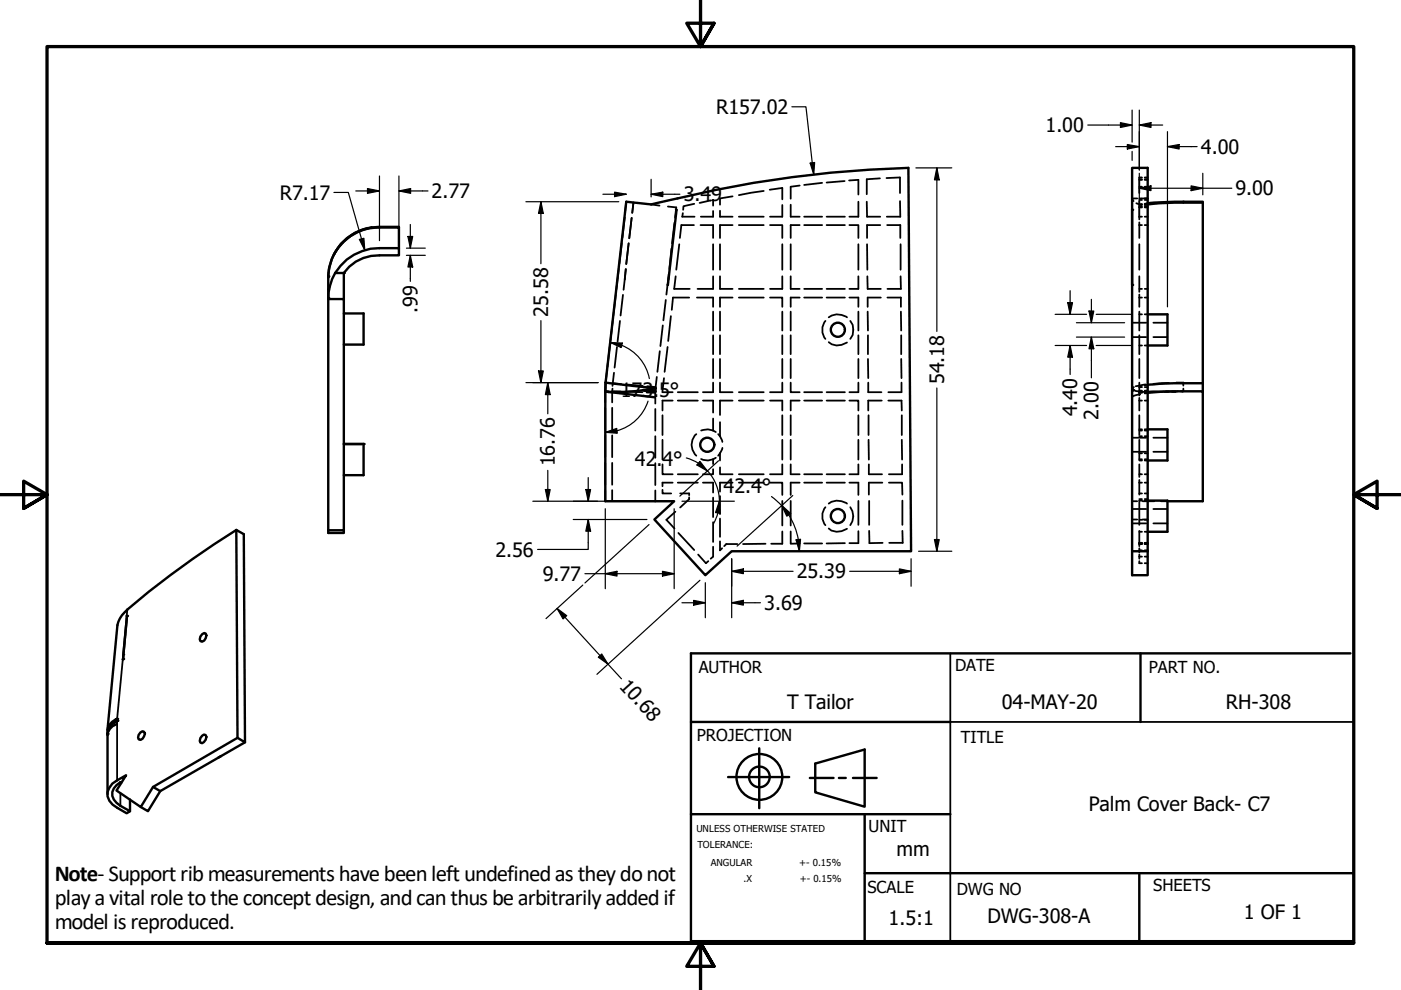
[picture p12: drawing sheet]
<svg xmlns="http://www.w3.org/2000/svg" width="297mm" height="210mm" viewBox="0 0 297 210" stroke-linecap="round" stroke-linejoin="round" font-family="sans-serif">
<!-- layer: Hidden (ANSI) -->
<g fill="none" stroke="#000" stroke-width=".38">
<path d="M169.5 39.3l-1.9 .3v2.5M174.3 38.8l-3.8 .4M179.1 38.4l-3.8 .3M180 38.3l2-.2v3.1M186.6 37.8l-2.8 .2v3.2M188 37.8l2.8-.2v3.3M241.6 38.1h.5M241.6 39.6h.5M241.6 39.8h.5M241.6 38h.5M242.1 37.6h-.5v3.3M242.7 38.1h.6"/>
<path d="M242.7 39.6h.6M242.7 39.8h.6M242.7 37.6h.6M242.7 38h.6M131.2 57l-.5 4.4M131.8 51.5l-.5 4.4M132.5 46.1l-.5 4.4M132.5 59.2l-.3 2.2M132.7 57.1l-.2 2.1M132.8 42.8l-.3 2.2M133.3 51.6l-.5 4.4M133.9 46.2l-.5 4.3"/>
<path d="M134.3 43l-.3 2.1M138 43.3l1.8 .3M141.6 43.8l1.8 .2-.3 2.1M141.7 59.9l-.1 .5M141.8 58.7l-.1 .6M141.8 58.1l-.5 4.4M142.4 52.7l-.5 4.4M143 47.2l-.5 4.4M143.3 58.6l-.4 2.6h3.3M144 51.8l-.6 5.4M144.8 45.2l-.1 .7h2.6M147.1 47.7h-2.6l-.4 2.8"/>
<path d="M147.2 43.2l-2.3 .5-.1 .8M148.5 47.7h2.7v2.8M150.7 42.5l-2.4 .5M151 42.5l.2-.1v1.2M151.2 44.7v1.2h-2.6M151.2 51.8v5.4M151.2 58.6v2.6h-3.3M152.7 44.7v1.2h2.6M152.7 51.8v5.4M152.7 58.6v2.6h2.6M155.3 41.6l-2.6 .5v1.3M155.3 47.7h-2.6v2.8"/>
<path d="M156.7 47.7h5.2M156.7 45.9h5.2M161.9 40.5l-5.2 .9M163.2 40.2l2.7-.4v2.5M163.3 47.7h2.6v2.8M165.9 43.5v2.4h-2.6M165.9 51.8v5.4M165.9 58.6v2.6h-2.6M167.6 43.4v2.5h1.9M167.6 51.8v5.4M167.6 58.6v2.6h1.9M169.5 47.7h-1.9v2.8"/>
<path d="M170.5 47.7h3.8M170.5 45.9h3.8M175.3 47.7h3.8M175.3 45.9h3.8M180.1 47.7h1.9v2.8M182 42.8v3.1h-1.9M182 51.8v5.4M182 58.6v2.6h-1.9M183.8 42.8v3.1h2.8M183.8 51.8l.1 5.4M183.9 58.6l.1 2.6h2.8M186.6 47.7h-2.8v2.8"/>
<path d="M188.1 47.7h2.8v2.8M190.8 42.6l.1 3.3h-2.9M190.9 58.6l.1 2.6h-2.8M190.9 51.8v5.4M240.9 43.1l.7 .2M241.1 42.1h-1.1l.3 .5M241.6 58.6v2.6h.5M241.6 47.7h.5M241.6 45.9h.5M241.6 42.1h.5M241.6 42.4h.5M241.6 42.6v3.9"/>
<path d="M241.6 47.2v3.3M241.6 51.8v5.4M241.6 43.3h.5M241.6 43.7h.5M242.1 43.7l-.5 .3h.5M242.1 43.3h-.5M242.3 42.1h1M242.7 47.7h.6M242.7 45.9h.6M242.7 42.4h.6M242.7 43.3h.6l-.6 .2M242.7 44h.6"/>
<path d="M242.7 43.7h.6M243.3 43.1l-.6 .1M128.7 79l-.3 2.1M129.3 73.4l-.5 4.4M129.9 68l-.5 4.4M130.2 79l-.3 2.3M130.6 62.5l-.6 4.4M130.8 73.6l-.5 4.3M131.4 68l-.5 4.4M132.1 62.5l-.5 4.4M139.3 79.9l-.3 2.2M139.9 74.5l-.5 4.3"/>
<path d="M140.5 69l-.5 4.4M141.2 63.6l-.5 4.3M141.5 73.6l-.6 5.2M142.2 67l-.5 5.3M146.1 63.1h-3.4l-.3 2.6M147.8 63.1h3.4v2M151.2 66.1v4M151.2 71.1v4M151.2 76.1v4.1M152.7 66.1v4M152.7 71.1v4M152.7 76.1v4.1"/>
<path d="M155.3 63.1h-2.6v2M156.7 63.1h5.2M156.7 61.2h5.2M163.3 63.1h2.6v2M165.9 66.1v4M165.9 71.1v4M165.9 76.1v4.1M167.6 66.1v4M167.6 71.1v4M167.6 76.1v4.1M169.5 63.1h-1.9v2M170.5 63.1h3.8"/>
<path d="M170.5 61.2h3.8M175 68a2.97 2.97 0 0 0 0 3.9M175.3 63.1h3.8M175.3 61.2h3.8M175.7 72.6a3.1 3.1 0 0 0 3.9 0M175.7 67.3a3.2 3.2 0 0 1 3.9 0M180.1 63.1h1.9v2M180.3 68a3.2 3.2 0 0 1 0 3.9M182 66.1v4M182 71.1v4M182 76.1v4.1M184 66.1v4"/>
<path d="M184 76.1l.1 4.1M184 71.1v4M186.8 63.1h-2.8v2M188.2 63.1h2.8v2M191 66.1l.1 4M191.1 76.1v4.1M191.1 71.1v4M240 71.5h3M240 68.4h3M241.6 63.1h.5M241.6 61.2v.7M241.6 62.5v2.6"/>
<path d="M241.6 66.1v4M241.6 71.1v4M241.6 76.1v4.1M241.6 73.3h.5M241.6 66.6h.5M242.7 63.1h.6M242.7 61.2h.6M242.7 73.3h.6M242.7 66.6h.6M244.5 71.5h3M244.5 68.4h3M128.3 83v2.3"/>
<path d="M128.3 86.5v4.7M128.3 92.3v4.6M128.3 98.1v4.7M129.8 86.5v4.7M129.8 92.3v4.6M129.8 98.1v4.7M129.8 83h1.8M129.9 82.4l-.1 2.9M129.9 81.3v.5M129.9 81.3l1.9 .1M132.5 83l3.7 .2M132.7 81.5l3.6 .3"/>
<path d="M137.1 83.2l1.8 .1M137.2 81.9l1.8 .2M138.5 82.3h.1M138.8 82.3h.2M138.9 83.3v2.3M138.9 86.7v4.6M138.9 92.5v4.6M138.9 98.2v4.6M139 82.8l-.1 .5M139 82.1v.4M140.5 98.5v2.1h2.1M140.5 83v.2h2.1"/>
<path d="M140.5 88v4.2M140.5 93.3v4.1M140.8 80.2l-.3 2.7M142.6 84.9h-2.1v2.1M143.7 84.9h4.3M143.7 83.2h4.3M147.6 92a3.1 3.1 0 0 0 0 4.6M148.7 97.3l1.4 .3 1.1-.2M148.7 91.3l1.4-.3 1.1 .3M149 84.9h2.2v2.6M151.2 99.5v1.1h-2.2M151.2 81.1v2.1h-2.2"/>
<path d="M151.2 88.7v2.6M151.2 97.4v1M151.2 91.3l.6 .3M151.8 97.1l-.6 .3M152.3 92l.4 .5M152.7 99.1v1.5h2.6M152.7 92.5l.5 1.2M152.7 81.1v2.1h2.6M152.7 89.5v3M152.7 96.1v1.5M152.7 96.1l-.4 .5M153.2 95l-.5 1.1"/>
<path d="M155.3 84.9h-2.6v3.1M156.7 84.9h5.2M156.7 83.2h5.2M163.3 84.9h2.6v2.1M165.9 98.5v2.1h-2.6M165.9 81.1v2.1h-2.6M165.9 88v4.2M165.9 93.3v4.1M167.6 81.1v2.1h1.9M167.6 98.5v2.1h1.9M167.6 88v4.2M167.6 93.3v4.1"/>
<path d="M169.5 84.9h-1.9v2.1M170.5 84.9h3.8M170.5 83.2h3.8M175.3 84.9h3.8M175.3 83.2h3.8M180.1 84.9h1.9v2.1M182 98.5v2.1h-1.9M182 81.1v2.1h-1.9M182 88v4.2M182 93.3v4.1M184.1 81.1v2.1h2.8M184.1 93.3l.1 4.1"/>
<path d="M184.1 88v4.2M184.2 98.5v2.1h2.8M186.9 84.9h-2.8v2.1M188.3 84.9h2.8l.1 2.1M191.1 81.1v2.1h-2.8M191.2 93.3l.1 4.1M191.2 88v4.2M191.3 98.5v2.1h-2.8M240 82.3l.1 .2M240 95.8h3M240 92.8h3M240.1 82.9l-.1 .1"/>
<path d="M240.2 82.6l.2 .1M240.4 82.1l-.4 .2M240.4 82.7l.4 .2 2.2 .2M240.4 82.7l-.2 .1M241.6 98.5v2.1h.5M241.6 81.1v2.1h.5l-.5 .1M241.6 83.2v.1M241.6 84.9h.5M241.6 97.4h.5M241.6 91.3h.5M241.6 92.5h.5M241.6 96.1h.5"/>
<path d="M241.6 83.3v.6M241.6 84.4v2.6M241.6 88v4.2M241.6 93.3v4.1M241.6 83.3h.5M241.6 82.8h.5M241.6 97.6h.5M241.6 91h.5M241.7 83.6l-1.5 .4-.2 .2M242.1 81.8l-.5 .3h.5M242.7 84.9h.6M242.7 83.2h.6"/>
<path d="M242.7 97.4h.6M242.7 91.3h.6M242.7 92.5h.6M242.7 96.1h.6M242.7 83.1h.6M242.7 82.1h.6M242.7 83.3h.6M242.7 82.8h.6M242.7 97.6h.6M242.7 91h.6M242.9 81.5l-2.1 .4M243.3 81.6l-.6 .1"/>
<path d="M244.3 83.1l3.4-.1-.7 .1M244.5 95.8h3M244.5 92.8h3M246.4 83.1l-3.7 .3M247.8 81.2l-3.2 .2M248.5 83h.7M249.2 83l-1.8 .1M249.4 81.1h1.5v.7M249.7 83h-.5M250.9 82.4v.6h-.6M128.3 104v2.3M129.8 103.9v2.4"/>
<path d="M138.9 104v2.3M140.5 103.9v.7h1.8M142.6 102.3h-2.1v.8M143.2 108.5l-1.9 1.7 1.7 1.8M143.7 100.6h4.3M143.7 102.3h4.3M143.8 113l3.4 3.6M144.2 104.6h1.9v.4M146.1 105.4v.4l-1.9 1.8M148 117.6l1.7 1.8 .5-.4M149 102.3h2.2v2.1M151.2 105.5v4.1"/>
<path d="M151.2 110.7v4.2M151.2 115.9v2.1l-.5 .5M152.7 105.2v3.8M152.7 110v3.8M152.7 114.8v1.9l.4-.5M155.3 102.3h-2.6v1.9M156.3 115.4h-2.3l-.5 .4M156.7 100.6h5.2M156.7 102.3h5.2M162.3 115.3l-4.8 .1M163.3 102.3h2.6v2.6M165.9 106.2v5.2"/>
<path d="M165.9 112.7v2.6h-2.4M167.6 112.7v2.6l1.9-.1M167.6 106.2v5.2M169.5 102.3h-1.9v2.6M170.5 100.6h3.8M170.5 102.3h3.8M170.5 115.2h3.8M175 107.5a2.97 2.97 0 0 0 0 3.9M175.3 100.6h3.8M175.3 102.3h3.8M175.7 112a3.1 3.1 0 0 0 3.9 .1M175.7 106.8a3.2 3.2 0 0 1 3.9 0"/>
<path d="M179.1 115.2h-3.8M180.1 102.3h1.9v2.6M180.3 107.5a3.2 3.2 0 0 1 0 3.9M182 106.2v5.1M182 112.6v2.6h-1.9M184.3 112.6v2.6l2.8-.1M184.3 106.2v5.1M187.1 102.3h-2.9v2.6M188.5 102.3h2.8v2.6M191.3 112.6l.1 2.5h-2.9M191.3 106.1v5.2M240 106.3h1.1"/>
<path d="M240 110.1h1.1M240 111h3M240 107.9h3M241.6 116.2v.5h.5M241.6 102.3h.5M241.6 112.6v2.5h.5M241.6 104.6h.5M241.6 100.6v.5M241.6 101.8v3.1M241.6 116.7v.4M241.6 117.6v.9M241.6 119v.4h.5"/>
<path d="M241.6 118h.5M241.6 105.8h.5M241.6 110.2h.5M241.6 112.7h.5M242.1 115.2h-.5v.1h.5M242.1 115.4h-.5v.4M242.1 106.1h-.5v5.2M242.3 106.3h2.4M242.3 110.1h1M242.7 100.6h.6M242.7 102.3h.6M242.7 115.2h.6"/>
<path d="M242.7 115.1h.6M242.7 115.3h.6M242.7 115.4h.6M242.7 104.6h.6M242.7 118h.6M242.7 105.8h.6M242.7 110.2h.6M242.7 119.4h.6M242.7 116.7h.6M242.7 112.7h.6M242.7 106.1h.6M244.5 111h3"/>
<path d="M244.5 107.9h3M246.1 106.3h1.4"/>
</g>
<g fill="#000">
<circle cx="243.3" cy="43.3" r=".19"/>
<circle cx="240" cy="60.4" r=".19"/>
<circle cx="139" cy="82.3" r=".19"/>
<circle cx="240" cy="82.3" r=".19"/>
<circle cx="240" cy="83" r=".19"/>
<circle cx="250.9" cy="81.1" r=".19"/>
<circle cx="241.6" cy="115.3" r=".19"/>
<circle cx="241.6" cy="115.1" r=".19"/>
<circle cx="241.6" cy="115.2" r=".19"/>
<circle cx="241.6" cy="115.4" r=".19"/>
</g>
<!-- layer: Visible (ANSI) -->
<g fill="none" stroke="#000" stroke-width=".51">
<path d="M69.6 58.6v53.8M71.1 57.9a11.5 11.5 0 0 0-1.5 5.5h3.3v49h-3.3M71.1 57.9a10.9 10.9 0 0 1 9.4-5.3h4.1v1.5h-4.1a9 9 0 0 0-7.6 3.8M71.1 57.9h1.8M72.9 57.9v5.5M78.8 48.2a10.6 10.6 0 0 0-9.2 10.5M78.8 48.2a10.3 10.3 0 0 0-7.9 5.7M80.5 48.1l-1.7 .1M80.5 48.2a10.7 10.7 0 0 0-10.9 10.6M80.5 48.2h4.1v4.4M80.5 48.2v-.1h4.1v.1M143.3 44.4l.1 .1-1.9 15.9"/>
<path d="M240 44.4v16M243.3 43.1l5.9-.3h5.8v.2h-5.9l-5.8 .3M255 43v38.3h-6l-5.7 .3M72.9 66.5h4.2v6.6h-4.2M243.3 66.6h4.2v6.7h-4.2M72.9 94.1h4.2v6.6h-4.2M128.3 83h.1M128.4 81.1l4.4-38.3 5.2 .5 1.4-.3a256.4 256.4 0 0 1 53.2-7.4l.6 81.3h-38.1l-5.6 5.1-10.8-11.9 4.2-3.8h-14.6v-23.3M128.4 81.1l10.6 1.2M128.4 81.1l-.1 1.9M128.4 83l.6 .1M128.4 83l10.4 1.2"/>
<path d="M136.4 82.7a36.5 36.5 0 0 1-7.4 .4M136.4 82.7l2.5 .3zM139 82.3l-.1 .7M139 82.3l-2.6 .4M243.3 83.1l11.7-.1v23.3h-7.5M243.3 91h4.2v6.6h-4.2M255 81.3v1.7M50.1 112.4a181.2 181.2 0 0 0-23.7 17.4 5.3 5.3 0 0 0-1.5 2.8l-2.1 22.1M50.1 112.4l.3 44-18 10.4-2.6 4.3-5.1-3.5 2-3.2-1.9 1.1a3.5 3.5 0 0 0-2 3.3l.4 1 .7 .8 1 .7 2 1.1 .7-.4-2.1-1.1a2.72 2.72 0 0 1-1.4-3.7l.6-.7 .8-.7 .2 .2M50.1 112.4l1.6 .9 .2 44.1-1.5-1M69.6 112.4v.6h3.3v-.6M240 116.9h3.3v-81.3h-3.3v86.4h3.3v-5.1"/>
<path d="M243.3 106.1h4.2v6.6h-4.2M26.9 130.6h.1M26.9 130.6l-.9 9.2zM42.9 134.5l.4-.3 .3 .1a1.33 1.33 0 0 1-.7 1.8l-.4-.2-.1-.4 .1-.5zM23.8 153.5a3.6 3.6 0 0 0-1 2.2M23.8 153.5l1-.7-1 .7M24.6 152.5l.2-.1-1 1.1M24.8 153.5a2.72 2.72 0 0 0-2 2.4v12.5M24.8 152.8v-.4a2.87 2.87 0 0 0-2 3.2M29.8 155.3l.4-.3 .3 .2a1.33 1.33 0 0 1-.7 1.7l-.4-.1-.1-.4 .1-.6zM42.9 156l.3-.3 .4 .2a1.33 1.33 0 0 1-.7 1.7l-.4-.1-.1-.4 .1-.6zM51.9 157.4l-17.9 10.3-1.6-.9"/>
<path d="M27.6 169.5v2.5M34 167.7l-2.6 4.3-1.6-.9M46.9 160.3l-.6 .3"/>
<circle cx="177.6" cy="69.9" r="1.49"/>
<circle cx="150" cy="94.3" r="1.49"/>
<circle cx="177.6" cy="109.4" r="1.49"/>
</g>
<g fill="#000">
<circle cx="69.6" cy="58.6" r=".25"/>
<circle cx="72.9" cy="57.9" r=".25"/>
<circle cx="240" cy="44.5" r=".25"/>
<circle cx="69.6" cy="63.2" r=".25"/>
<circle cx="240" cy="60.4" r=".25"/>
<circle cx="77.1" cy="94.1" r=".25"/>
<circle cx="128.3" cy="83" r=".25"/>
<circle cx="136.4" cy="82.7" r=".25"/>
<circle cx="26.1" cy="139.7" r=".25"/>
<circle cx="26.9" cy="130.6" r=".25"/>
<circle cx="22.8" cy="155.6" r=".25"/>
<circle cx="24.8" cy="152.8" r=".25"/>
<circle cx="24.8" cy="152.4" r=".25"/>
</g>
<!-- layer: Visible Narrow (ANSI) -->
<path d="M26 139.8l-1.2 12.6M27 129.3l-.1 1.3M24.8 153.5v-.7v12.7M25.5 165.8v.5M25.5 168.1v2.8" fill="none" stroke="#000" stroke-width=".38"/>
<circle cx="26.2" cy="138.8" r=".19" fill="#000"/>
<!-- layer: Border (ANSI) -->
<path d="M148.5 -.1v10l-2.9-5h5.8l-2.9 5 2.9-5M0 104.9h10l-5-2.9v5.8l5-2.9-5 2.9M297 104.9h-10l5-2.9v5.8l-5-2.9 5 2.9M10 199.9v-190h277v190h-277h277M151.4 204.9l-2.9-5 2.9 5h-5.8l2.9-5v10" fill="none" stroke="#000" stroke-width=".7"/>
<!-- layer: Title (ANSI) -->
<g fill="none" stroke="#000" stroke-width=".51">
<path d="M241.8 138.5v14.6M286.3 138.5h-139.8v61.1h140.5M146.5 153.1h55M161 158.7v12.7M146.5 172.6h55M154.4 164.8h12.9M171.7 164.9h5M172.8 161.9l10.5-3v12.1l-10.5-3zM177.9 164.9h1.4M180.8 164.9h5.1M183.3 172.6v27.3M183.3 185.1h103.5"/>
<path d="M241.6 185.1v14.8"/>
<circle cx="161" cy="164.7" r="4.9"/>
<circle cx="161" cy="164.7" r="2.19"/>
</g>
<path d="M201.5 138.5v61.1M201.5 153.1h85.3M139.3 199.9h147.5" fill="none" stroke="#000" stroke-width=".38"/>
<!-- layer: Dimension (ANSI) -->
<g fill="none" stroke="#000" stroke-width=".25">
<path d="M77.9 40l2.6 .5-2.6 .5zM80.5 37.3v13.7M84.6 37.3v13.7M138 38v3.8M167.9 22.6h3l1.6 14.4M171.8 34.6l.9-.1-.2 2.5zM194.2 35.6h7.6M198.6 35.6l.5 2.5h-1zM198.6 35.6v34.7M230.6 26.5h9.4M236.5 31.1h5.1M237.6 26l2.4 .5-2.4 .5z"/>
<path d="M239 30.6l2.6 .5-2.6 .5zM240 23.3v6.8M240 32.1v1.9M241.6 26.5l2.4-.5v1zM241.6 39.9l2.4-.5v1zM241.6 26.5h4.9M241.6 23.3v12.7M241.6 36.7v9.4M241.6 39.9h19.6M247.5 31.1l2.5-.5v1zM247.5 31.1h6.3M247.5 27.9v37.2"/>
<path d="M252.5 39.4l2.5 .5-2.5 .5zM255 36.7v4.6M70.8 40.8h3.1l3.4 12.3M75.4 40.5h5.1M76.2 50.8l1-.3 .1 2.6zM84.6 40.5l2.5-.5v1zM84.6 40.5h6.1M86.2 52.6h4M86.2 54.1h4M86.5 50.1h1l-.5 2.5zM87 54.1l.5 2.5h-1zM87 47.6v5"/>
<path d="M87 54.1v5.6M111.5 42.8h19.7M114.7 42.8l.5 2.4h-1zM114.7 42.8v13.1M127.8 41.2h5M130.3 40.7l2.5 .5-2.5 .5zM138 41.2l2.5-.5v1zM138 41.2h6.1M114.2 78.6h1l-.5 2.5zM114.7 68v13.1M129.4 72.6l2.6 .1-.3 1zM129.4 72.6l2.4 .7"/>
<path d="M131.8 73.2a9.6 9.6 0 0 1 5.9 7.1M223.7 73.3h6.7M223.7 66.6h6.7M226.4 64.2h1l-.5 2.4zM226.9 73.3l.5 2.4h-1zM226.9 61.6v5M226.9 73.3v6.1M228.2 71.5h10.2M228.2 68.4h10.2M230.9 65.9h1l-.5 2.5zM231.4 71.5l.5 2.4h-1zM231.4 63.5v4.9"/>
<path d="M231.4 71.5v8.6M232.4 73.3h7.5M232.4 66.6h7.5M111.5 81.1h15.3M116.1 81.1l.5 2.6h-1zM116.1 81.1v6.6M116.1 99.7v6.6M128.3 91.7l2.4-.9 .2 1.1zM130.8 91.3l-2.5 .4M137.4 85a9.6 9.6 0 0 1-6.6 6.3M145.5 97.1l2.6 1.1M148.1 98.2a9.7 9.7 0 0 1 4.1 5.8l.3 2.3"/>
<path d="M148.4 97.8l1.6 2.1-2.2-1.3zM152.3 97.7l-8.2 7.5M198.6 82.3v34.6M113 106.3h28.4M115.6 103.8h1l-.5 2.5zM121.5 110.1h15.7M124.2 103.8h1l-.5 2.5zM124.7 110.1l.5 2.5h-1zM124.7 110.1v6.4h-10.7M124.7 101.3v5M128.3 107.9v16.9M137.6 111.2l-13.6 12.4"/>
<path d="M142.9 107.9v16.9M144.6 106.3h11.1M152.2 108.8l-1 2.3M152.5 106.3l.2 2.5-1-.1zM152.5 106.3l-.3 2.4M155.1 118.5v12.5M163.6 105.3l2.1 1.9M165.7 107.2l1.9 1.7-.8 .5zM165.7 107.2l1.6 2M167.2 109.2a14.4 14.4 0 0 1 2.1 5.2M168.1 105.1l-11.8 10.7M168.8 114.5l.9-.2-.2 2.6z"/>
<path d="M169.2 114.4l.3 2.5M193.2 118.5v5.8M194.8 116.9h7M198.1 114.4h1l-.5 2.5zM118.1 129l2 1.5-.7 .7zM118.1 129l13.7 14.9M123.6 124.1l-7.8 7.1M124 121.6h18.9M127.6 138.7l1.3 2.1-2-1.4zM128.3 121.6l2.5-.5v1zM140.5 121.1l2.4 .5-2.4 .5zM144.6 127.8h4.9"/>
<path d="M147.1 127.3l2.4 .5-2.4 .5zM148.4 123l-21.8 20M149.5 123.5v7.5M155.1 121.1l2.5-.5v1zM155.1 127.8l2.5-.5v1zM155.1 121.1h13M155.1 127.8h6.1M180.1 121.1h13.1M190.7 120.6l2.5 .5-2.5 .5z"/>
</g>
<g fill="#000">
<path d="M84.6 40.5l2.5-.5v1z" fill-rule="evenodd"/>
<path d="M171.8 34.6l.9-.1-.2 2.5z" fill-rule="evenodd"/>
<path d="M198.6 35.6l.5 2.5h-1z" fill-rule="evenodd"/>
<path d="M237.6 26l2.4 .5-2.4 .5z" fill-rule="evenodd"/>
<path d="M239 30.6l2.6 .5-2.6 .5z" fill-rule="evenodd"/>
<path d="M241.6 26.5l2.4-.5v1z" fill-rule="evenodd"/>
<path d="M241.6 39.9l2.4-.5v1z" fill-rule="evenodd"/>
<path d="M247.5 31.1l2.5-.5v1z" fill-rule="evenodd"/>
<path d="M76.2 50.8l1-.3 .1 2.6z" fill-rule="evenodd"/>
<path d="M77.9 40l2.6 .5-2.6 .5z" fill-rule="evenodd"/>
<path d="M86.5 50.1h1l-.5 2.5z" fill-rule="evenodd"/>
<path d="M87 54.1l.5 2.5h-1z" fill-rule="evenodd"/>
<path d="M114.7 42.8l.5 2.4h-1z" fill-rule="evenodd"/>
<path d="M130.3 40.7l2.5 .5-2.5 .5z" fill-rule="evenodd"/>
<path d="M138 41.2l2.5-.5v1z" fill-rule="evenodd"/>
<path d="M252.5 39.4l2.5 .5-2.5 .5z" fill-rule="evenodd"/>
<path d="M114.2 78.6h1l-.5 2.5z" fill-rule="evenodd"/>
<path d="M129.4 72.6l2.6 .1-.3 1z" fill-rule="evenodd"/>
<path d="M226.4 64.2h1l-.5 2.4z" fill-rule="evenodd"/>
<path d="M226.9 73.3l.5 2.4h-1z" fill-rule="evenodd"/>
<path d="M230.9 65.9h1l-.5 2.5z" fill-rule="evenodd"/>
<path d="M231.4 71.5l.5 2.4h-1z" fill-rule="evenodd"/>
<path d="M116.1 81.1l.5 2.6h-1z" fill-rule="evenodd"/>
<path d="M128.3 91.7l2.4-.9 .2 1.1z" fill-rule="evenodd"/>
<path d="M148.4 97.8l1.6 2.1-2.2-1.3z" fill-rule="evenodd"/>
<path d="M115.6 103.8h1l-.5 2.5z" fill-rule="evenodd"/>
<path d="M124.2 103.8h1l-.5 2.5z" fill-rule="evenodd"/>
<path d="M124.7 110.1l.5 2.5h-1z" fill-rule="evenodd"/>
<path d="M152.5 106.3l.2 2.5-1-.1z" fill-rule="evenodd"/>
<path d="M165.7 107.2l1.9 1.7-.8 .5z" fill-rule="evenodd"/>
<path d="M168.8 114.5l.9-.2-.2 2.6z" fill-rule="evenodd"/>
<path d="M198.1 114.4h1l-.5 2.5z" fill-rule="evenodd"/>
<path d="M118.1 129l2 1.5-.7 .7z" fill-rule="evenodd"/>
<path d="M127.6 138.7l1.3 2.1-2-1.4z" fill-rule="evenodd"/>
<path d="M128.3 121.6l2.5-.5v1z" fill-rule="evenodd"/>
<path d="M140.5 121.1l2.4 .5-2.4 .5z" fill-rule="evenodd"/>
<path d="M147.1 127.3l2.4 .5-2.4 .5z" fill-rule="evenodd"/>
<path d="M155.1 121.1l2.5-.5v1z" fill-rule="evenodd"/>
<path d="M155.1 127.8l2.5-.5v1z" fill-rule="evenodd"/>
<path d="M190.7 120.6l2.5 .5-2.5 .5z" fill-rule="evenodd"/>
</g>
<g font-size="4.8">
<text x="11.6" y="186.9">Note- Supportribmeasurementshavebeenleft undefinedas theydonot</text>
<text x="11.6" y="191.9">playavital roleto theconceptdesign, andcanthus bearbitrarilyaddedif</text>
<text x="11.6" y="196.9">model is reproduced.</text>
</g>
<g font-size="4.2">
<text x="151.8" y="24.2">R157.02</text>
<text x="221.7" y="28">1.00</text>
<text x="254.6" y="32.6">4.00</text>
<text x="261.9" y="41.4">9.00</text>
<text x="59.3" y="42.3">R7.17</text>
<text x="91.5" y="42.1">2.77</text>
<text x="145" y="42.7">3.49</text>
<text x="88.5" y="66.3" transform="rotate(-90 88.5 66.3)">.99</text>
<text x="116.2" y="67.2" transform="rotate(-90 116.2 67.2)">25.58</text>
<text x="200.2" y="81.4" transform="rotate(-90 200.2 81.4)">54.18</text>
<text x="131.6" y="84.2">173.</text>
<text x="139.8" y="84.2">5°</text>
<text x="228.4" y="88.3" transform="rotate(-90 228.4 88.3)">4.40</text>
<text x="232.9" y="89" transform="rotate(-90 232.9 89)">2.00</text>
<text x="117.7" y="98.9" transform="rotate(-90 117.7 98.9)">16.76</text>
<text x="134.6" y="98.9">42</text>
<text x="139.2" y="98.9">.</text>
<text x="140.5" y="98.9">4°</text>
<text x="153.4" y="104.5">42.4°</text>
<text x="105" y="118">2.56</text>
<text x="115.1" y="123.2">9.77</text>
<text x="168.9" y="122.7">25.39</text>
<text x="162.1" y="129.3">3.69</text>
<text x="131.1" y="145.6" transform="rotate(48 131.1 145.6)">10.68</text>
<text x="166.9" y="150.3">T Tailor</text>
<text x="212.4" y="150.3">04-MAY-20</text>
<text x="259.9" y="150.4">RH-308</text>
<text x="230.8" y="171.9">Palm Cover Back- C7</text>
<text x="190.1" y="181.5">mm</text>
<text x="188.4" y="196.2">1.5:1</text>
<text x="209.4" y="195.7">DWG-308-A</text>
<text x="263.7" y="194.9">1 OF 1</text>
</g>
<g font-size="3.5">
<text x="148.1" y="142.8">AUTHOR</text>
<text x="202.5" y="142.2">DATE</text>
<text x="243.6" y="142.8">PART NO.</text>
<text x="147.8" y="157.2">PROJECTION</text>
<text x="203.7" y="157.5">TITLE</text>
<text x="184.1" y="176.4">UNIT</text>
<text x="184" y="189.3">SCALE</text>
<text x="202.9" y="189.7">DWG NO</text>
<text x="244.5" y="188.9">SHEETS</text>
</g>
<g font-size="2">
<text x="147.6" y="176.4">UNLESS OTHERWISE STATED</text>
<text x="147.9" y="179.9">TOLERANCE:</text>
<text x="150.7" y="183.6">ANGULAR</text>
<text x="169.4" y="183.7">+- 0.15%</text>
<text x="157.6" y="187">.X</text>
<text x="169.5" y="187">+- 0.15%</text>
</g>
</svg>
